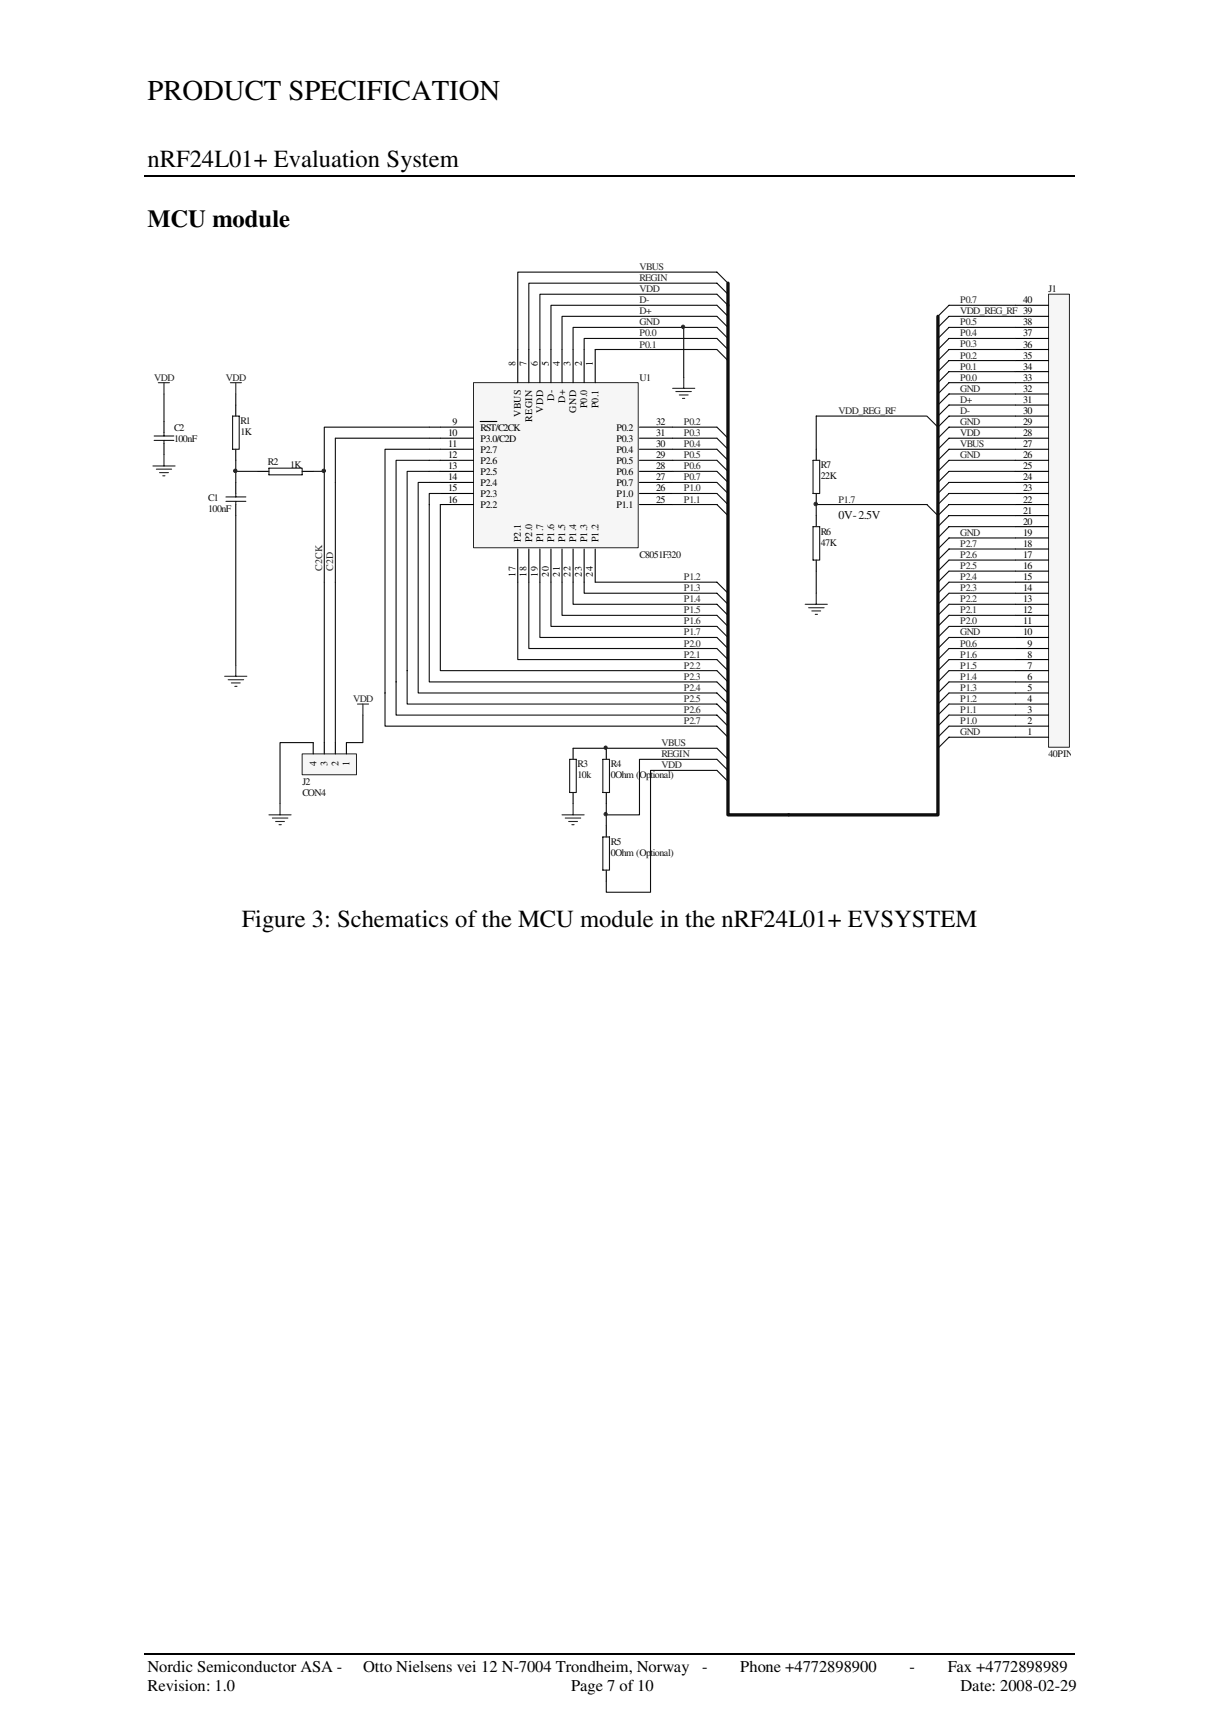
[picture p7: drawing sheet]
<svg xmlns="http://www.w3.org/2000/svg" width="210mm" height="297mm" viewBox="0 0 210 297" stroke-linecap="round" stroke-linejoin="round" font-family="sans-serif">
<path d="M24.9 30.2h160.2M24.9 285h160.2" fill="none" stroke="#000" stroke-width=".25"/>
<path d="M40.6 69.8v1.9M40.6 77.4v1.9M40.6 83.1v1.9M40.6 86.9v1.9M44.4 81.2h1.9M52 81.2h1.9" fill="none" stroke="#000" stroke-width=".19"/>
<path d="M40 71.7h1.2v5.7h-1.2zM38.9 86.4h3.4M38.9 85.6h3.4M40.6 85v.6M40.6 86.4v.5M46.3 80.7h5.7v1.1h-5.7z" fill="none" stroke="#1b1b1b" stroke-width=".19"/>
<path d="M40.6 67.9v1.9M40.6 79.3v3.8M73.9 73.6h-18.1v7.6h-1.9M73.9 75.5h-16.2v24.8M40.6 81.2h3.8M40.6 88.8v25.8M55.8 81.2v19.1" fill="none" stroke="#0e0e0e" stroke-width=".19"/>
<path d="M39.7 65.9h1.9M40.6 65.9v2M38.7 116.5h3.8M39.3 117.1h2.7M39.8 117.7h1.6M40.4 118.3h.4M40.6 114.6v1.9" fill="none" stroke="#262626" stroke-width=".19"/>
<path d="M52 129.9h9.4v3.6h-9.4z" fill-rule="evenodd" fill="#f6f6f6" stroke="#262626" stroke-width=".17"/>
<path d="M28.2 72.6v1.9M28.2 76.4v1.9M53.9 128v1.9M55.8 128v1.9M57.7 128v1.9M59.6 128v1.9" fill="none" stroke="#000" stroke-width=".19"/>
<path d="M55.8 100.3v27.7M57.7 100.3v27.7M53.9 128h-5.7v10.4M62.5 123.2v4.8h-2.9" fill="none" stroke="#0e0e0e" stroke-width=".19"/>
<path d="M28.2 78.3v2M26.3 80.3h3.8M26.9 80.8h2.6M27.5 81.4h1.5M28 82h.4M48.2 138.4v2M61.6 121.3h1.9M62.5 121.3v1.9M46.3 140.4h3.8M46.9 140.9h2.7M47.5 141.5h1.5M48 142.1h.4" fill="none" stroke="#262626" stroke-width=".19"/>
<path d="M26.5 75.9h3.4M26.5 75.1h3.4M28.2 74.5v.6M28.2 75.9v.5" fill="none" stroke="#1b1b1b" stroke-width=".19"/>
<path d="M180.6 50.7h3.5v78h-3.5z" fill-rule="evenodd" fill="#f6f6f6" stroke="#262626" stroke-width=".17"/>
<g fill="none" stroke="#000" stroke-width=".19">
<path d="M174.8 58.3h5.8M174.8 56.4h5.8M174.8 54.5h5.8M174.8 52.6h5.8M174.8 79.3h5.8M174.8 77.4h5.8M174.8 75.5h5.8M174.8 73.6h5.8M174.8 71.7h5.8M174.8 69.8h5.8M174.8 67.9h5.8M174.8 65.9h5.8"/>
<path d="M174.8 64h5.8M174.8 62.1h5.8M174.8 60.2h5.8M174.8 98.4h5.8M174.8 96.5h5.8M174.8 94.6h5.8M174.8 92.7h5.8M174.8 90.7h5.8M174.8 88.8h5.8M174.8 86.9h5.8M174.8 85h5.8M174.8 83.1h5.8"/>
<path d="M174.8 81.2h5.8M174.8 119.4h5.8M174.8 117.5h5.8M174.8 115.5h5.8M174.8 113.6h5.8M174.8 111.7h5.8M174.8 109.8h5.8M174.8 107.9h5.8M174.8 106h5.8M174.8 104.1h5.8M174.8 102.2h5.8M174.8 100.3h5.8"/>
<path d="M98.7 128.9v1.9M98.7 136.5v1.9M104.4 128.9v1.9M104.4 136.5v1.9M174.8 127h5.8M174.8 125.1h5.8M174.8 123.2h5.8M174.8 121.3h5.8M104.4 142.3v1.9M104.4 149.9v1.9"/>
</g>
<g fill="none" stroke="#0e0e0e" stroke-width=".19">
<path d="M123.4 50.7l2 1.9M123.4 52.6l2 1.9M123.4 54.5l2 1.9M123.4 56.4l2 1.9M123.4 58.3l2 1.9M174.8 52.6h-11.4l-1.9 1.9M174.8 54.5h-11.4l-1.9 1.9M174.8 56.4h-11.4l-1.9 1.9M174.8 58.3h-11.4l-1.9 1.9M28.2 67.9v4.7M73.9 77.4h-7.6v47.7h57.1l2 1.9M73.9 79.3h-5.7v43.9h55.2l2 1.9"/>
<path d="M123.4 73.6l2 1.9M123.4 75.5l2 1.9M123.4 77.4l2 1.9M123.4 79.3l2 1.9M123.4 60.2l2 1.9M174.8 60.2h-11.4l-1.9 1.9M174.8 62.1h-11.4l-1.9 1.9M174.8 64h-11.4l-1.9 1.9M174.8 65.9h-11.4l-1.9 2M174.8 67.9h-11.4l-1.9 1.9M174.8 69.8h-11.4l-1.9 1.9M174.8 71.7h-11.4l-1.9 1.9"/>
<path d="M174.8 73.6h-11.4l-1.9 1.9M174.8 75.5h-11.4l-1.9 1.9M174.8 77.4h-11.4l-1.9 1.9M174.8 79.3h-11.4l-1.9 1.9M73.9 81.2h-3.8v40.1h53.3l2 1.9M73.9 83.1h-1.9v36.3h51.4l2 1.9M123.4 81.2l2 1.9M123.4 83.1l2 1.9M123.4 85l2 1.9M174.8 81.2h-11.4l-1.9 1.9M174.8 83.1h-11.4l-1.9 1.9M174.8 85h-11.4l-1.9 1.9"/>
<path d="M174.8 86.9h-11.4l-1.9 1.9M174.8 88.8h-11.4l-1.9 1.9M174.8 90.7h-11.4l-1.9 2M174.8 92.7h-11.4l-1.9 1.9M174.8 94.6h-11.4l-1.9 1.9M174.8 96.5h-11.4l-1.9 1.9M174.8 98.4h-11.4l-1.9 1.9M123.4 106l2 1.9M123.4 107.9l2 1.9M123.4 109.8l2 1.9M123.4 111.7l2 1.9M123.4 113.6l2 1.9"/>
<path d="M123.4 115.5l2 2M123.4 117.5l2 1.9M174.8 100.3h-11.4l-1.9 1.9M174.8 102.2h-11.4l-1.9 1.9M174.8 104.1h-11.4l-1.9 1.9M174.8 106h-11.4l-1.9 1.9M174.8 107.9h-11.4l-1.9 1.9M174.8 109.8h-11.4l-1.9 1.9M174.8 111.7h-11.4l-1.9 1.9M174.8 113.6h-11.4l-1.9 1.9M174.8 115.5h-11.4l-1.9 2M174.8 117.5h-11.4l-1.9 1.9"/>
<path d="M174.8 119.4h-11.4l-1.9 1.9M98.7 128.9h24.7l2 1.9M104.4 138.4v3.9M125.4 132.7l-2-1.9h-13.3v9.6h-5.7M125.4 134.6l-2-1.9h-11.4v21h-7.6v-1.9M174.8 121.3h-11.4l-1.9 1.9M174.8 123.2h-11.4l-1.9 1.9M174.8 125.1h-11.4l-1.9 1.9M174.8 127h-11.4l-1.9 1.9"/>
</g>
<path d="M125.4 52.6v87.8h36.1v-85.9" fill="none" stroke="#0e0e0e" stroke-width=".57"/>
<path d="M27.3 65.9h1.9M28.2 65.9v2M115.8 66.9h3.8M116.4 67.5h2.6M117 68.1h1.5M117.5 68.6h.4M117.7 65v1.9M98.7 138.4v2M96.8 140.4h3.8M97.3 140.9h2.7M97.9 141.5h1.5M98.5 142.1h.4" fill="none" stroke="#262626" stroke-width=".19"/>
<g fill="#262626" stroke="#262626" stroke-width=".17">
<circle cx="40.5" cy="81.1" r=".3"/>
<circle cx="55.8" cy="81.1" r=".3"/>
<circle cx="104.3" cy="140.3" r=".28"/>
</g>
<path d="M98.1 130.8h1.1v5.7h-1.1zM103.8 130.8h1.1v5.7h-1.1zM103.8 144.2h1.1v5.7h-1.1z" fill="none" stroke="#1b1b1b" stroke-width=".19"/>
<path d="M81.5 65.9h28.4v28.5h-28.4z" fill-rule="evenodd" fill="#f6f6f6" stroke="#262626" stroke-width=".17"/>
<g fill="none" stroke="#000" stroke-width=".19">
<path d="M75.8 73.6h5.7M75.8 75.5h5.7M75.8 79.3h5.7M75.8 77.4h5.7M82.7 72.6h2.9M89.2 60.2v5.7M91.1 60.2v5.7M93 60.2v5.7M94.9 60.2v5.7M96.8 60.2v5.7M98.7 60.2v5.7M100.6 60.2v5.7"/>
<path d="M102.5 60.2v5.7M110.1 73.6h5.7M110.1 75.5h5.7M110.1 79.3h5.7M110.1 77.4h5.7M140.6 77.4v1.9M75.8 85h5.7M75.8 86.9h5.7M75.8 83.1h5.7M75.8 81.2h5.7M89.2 94.6v5.7M91.1 94.6v5.7"/>
<path d="M93 94.6v5.7M94.9 94.6v5.7M96.8 94.6v5.7M98.7 94.6v5.7M100.6 94.6v5.7M102.5 94.6v5.7M110.1 85h5.7M110.1 86.9h5.7M110.1 83.1h5.7M110.1 81.2h5.7M140.6 85v1.9M140.6 88.8v1.9"/>
<path d="M140.6 96.5v1.9"/>
</g>
<g fill="none" stroke="#0e0e0e" stroke-width=".19">
<path d="M117.7 56.4v8.6M123.4 58.3h-22.8v1.9M123.4 56.4h-24.7v3.8M123.4 54.5h-26.6v5.7M123.4 52.6h-28.5v7.6M123.4 50.7h-30.4v9.5M125.4 50.7l-2-1.9h-32.3v11.4M125.4 48.8l-2-1.9h-34.2v13.3M73.9 73.6h1.9M73.9 75.5h1.9M73.9 77.4h1.9M73.9 79.3h1.9"/>
<path d="M102.5 60.2h20.9M115.8 73.6h7.6M115.8 75.5h7.6M115.8 77.4h7.6M115.8 79.3h7.6M161.5 73.6l-1.9-1.9h-19v5.7M73.9 81.2h1.9M73.9 83.1h1.9M75.8 85h-1.9v32.5h49.5M75.8 86.9v28.6h47.6M115.8 81.2h7.6M115.8 83.1h7.6"/>
<path d="M115.8 85h7.6M115.8 86.9h7.6l2 1.9M140.6 88.8v-1.9h19l1.9 1.9M140.6 98.4v3.8M89.2 100.3v13.3h34.2M91.1 100.3v11.4h32.3M93 100.3v9.5h30.4M94.9 100.3v7.6h28.5M96.8 100.3v5.7h26.6M98.7 100.3v3.8h24.7l2 1.9M100.6 100.3v1.9h22.8l2 1.9M102.5 100.3h20.9l2 1.9"/>
</g>
<path d="M125.4 48.8v3.8" fill="none" stroke="#0e0e0e" stroke-width=".57"/>
<g fill="#262626" stroke="#262626" stroke-width=".17">
<circle cx="117.6" cy="56.3" r=".29"/>
<circle cx="140.5" cy="86.8" r=".3"/>
<circle cx="104.3" cy="128.8" r=".28"/>
</g>
<path d="M140 79.3h1.1v5.7h-1.1zM140 90.7h1.1v5.8h-1.1z" fill="none" stroke="#1b1b1b" stroke-width=".19"/>
<path d="M138.6 104.1h3.9M139.2 104.7h2.7M139.8 105.3h1.5M140.4 105.9h.4M140.6 102.2v1.9" fill="none" stroke="#262626" stroke-width=".19"/>
<text font-size="5" x="25.4" y="17.2">PRODUCT SPECIFICATION</text>
<g font-size="4.2">
<text x="25.4" y="28.7">nRF24L01+ Evaluation System</text>
<text x="25.4" y="39.1">MCU module</text>
<text x="41.6" y="159.7">Figure 3: Schematics of the MCU module in the nRF24L01+ EVSYSTEM</text>
</g>
<g font-size="2.8">
<text x="25.4" y="288.1">Nordic Semiconductor ASA -</text>
<text x="25.4" y="291.4">Revision: 1.0</text>
<text x="62.5" y="288.1">Otto Nielsens vei 12 N-7004 Trondheim, Norway</text>
<text x="98.3" y="291.4">Page 7 of 10</text>
<text x="120.9" y="288.1">-</text>
<text x="127.5" y="288.1">Phone +4772898900</text>
<text x="156.6" y="288.1">-</text>
<text x="163.2" y="288.1">Fax +4772898989</text>
<text x="165.4" y="291.4">Date: 2008-02-29</text>
</g>
<text font-size="2.1" fill="#0e0e0e" x="144.4" y="89.3">0V - 2.5V</text>
<g font-size="1.7" fill="#262626">
<text x="110.1" y="46.5">VBUS</text>
<text x="110.1" y="48.4">REGIN</text>
<text x="110.1" y="50.3">VDD</text>
<text x="110.1" y="52.2">D-</text>
<text x="165.4" y="52.2">P0.7</text>
<text x="110.1" y="54.1">D+</text>
<text x="110.1" y="58">P0.0</text>
<text x="110.1" y="59.9">P0.1</text>
<text x="110.1" y="56.1">GND</text>
<text x="165.4" y="59.9">P0.3</text>
<text x="165.4" y="58">P0.4</text>
<text x="165.4" y="56.1">P0.5</text>
<text x="165.4" y="54.1">VDD_REG_RF 39</text>
<text x="26.5" y="65.6">VDD</text>
<text x="38.9" y="65.6">VDD</text>
<text x="165.4" y="65.6">P0.0</text>
<text x="165.4" y="63.7">P0.1</text>
<text x="165.4" y="61.8">P0.2</text>
<text x="144.4" y="71.3">VDD_REG_RF</text>
<text x="165.4" y="71.3">D-</text>
<text x="165.4" y="69.4">D+</text>
<text x="165.4" y="67.5">GND</text>
<text x="117.7" y="73.2">P0.2</text>
<text x="117.7" y="75.1">P0.3</text>
<text x="117.7" y="77">P0.4</text>
<text x="165.4" y="75.1">VDD</text>
<text x="165.4" y="77">VBUS</text>
<text x="165.4" y="73.2">GND</text>
<text x="117.7" y="78.9">P0.5</text>
<text x="117.7" y="80.9">P0.6</text>
<text x="117.7" y="82.8">P0.7</text>
<text x="165.4" y="78.9">GND</text>
<text x="117.7" y="84.7">P1.0</text>
<text x="117.7" y="86.6">P1.1</text>
<text x="144.4" y="86.6">P1.7</text>
<text x="165.4" y="92.3">GND</text>
<text x="165.4" y="94.2">P2.7</text>
<text x="55.5" y="98.4" transform="rotate(-90 55.5 98.4)">C2CK</text>
<text x="57.4" y="98.4" transform="rotate(-90 57.4 98.4)">C2D</text>
<text x="117.7" y="99.9">P1.2</text>
<text x="117.7" y="101.8">P1.3</text>
<text x="165.4" y="101.8">P2.3</text>
<text x="165.4" y="96.1">P2.6</text>
<text x="165.4" y="98">P2.5</text>
<text x="165.4" y="99.9">P2.4</text>
<text x="117.7" y="103.8">P1.4</text>
<text x="117.7" y="105.7">P1.5</text>
<text x="117.7" y="107.6">P1.6</text>
<text x="165.4" y="107.6">P2.0</text>
<text x="165.4" y="105.7">P2.1</text>
<text x="165.4" y="103.8">P2.2</text>
<text x="117.7" y="109.5">P1.7</text>
<text x="117.7" y="111.4">P2.0</text>
<text x="117.7" y="113.3">P2.1</text>
<text x="165.4" y="113.3">P1.6</text>
<text x="165.4" y="111.4">P0.6</text>
<text x="165.4" y="109.5">GND</text>
<text x="117.7" y="115.2">P2.2</text>
<text x="117.7" y="117.1">P2.3</text>
<text x="117.7" y="119">P2.4</text>
<text x="165.4" y="119">P1.3</text>
<text x="165.4" y="117.1">P1.4</text>
<text x="165.4" y="115.2">P1.5</text>
<text x="60.8" y="120.9">VDD</text>
<text x="117.7" y="120.9">P2.5</text>
<text x="117.7" y="122.8">P2.6</text>
<text x="117.7" y="124.7">P2.7</text>
<text x="165.4" y="124.7">P1.0</text>
<text x="165.4" y="122.8">P1.1</text>
<text x="165.4" y="120.9">P1.2</text>
<text x="113.9" y="128.6">VBUS</text>
<text x="113.9" y="130.5">REGIN</text>
<text x="165.4" y="126.6">GND</text>
<text x="113.9" y="132.4">VDD</text>
</g>
<g font-size="1.7">
<text x="176.2" y="52.2">40</text>
<text x="176.2" y="59.9">36</text>
<text x="176.2" y="58">37</text>
<text x="176.2" y="56.1">38</text>
<text x="88.8" y="63.1" transform="rotate(-90 88.8 63.1)">8</text>
<text x="90.7" y="63.1" transform="rotate(-90 90.7 63.1)">7</text>
<text x="92.6" y="63.1" transform="rotate(-90 92.6 63.1)">6</text>
<text x="94.5" y="63.1" transform="rotate(-90 94.5 63.1)">5</text>
<text x="96.4" y="63.1" transform="rotate(-90 96.4 63.1)">4</text>
<text x="98.3" y="63.1" transform="rotate(-90 98.3 63.1)">3</text>
<text x="100.2" y="63.1" transform="rotate(-90 100.2 63.1)">2</text>
<text x="102.1" y="63.1" transform="rotate(-90 102.1 63.1)">1</text>
<text x="176.2" y="65.6">33</text>
<text x="176.2" y="63.7">34</text>
<text x="176.2" y="61.8">35</text>
<text x="89.7" y="71.9" transform="rotate(-90 89.7 71.9)">VBUS</text>
<text x="93.5" y="71.1" transform="rotate(-90 93.5 71.1)">VDD</text>
<text x="95.4" y="69" transform="rotate(-90 95.4 69)">D-</text>
<text x="97.3" y="69.4" transform="rotate(-90 97.3 69.4)">D+</text>
<text x="99.2" y="71.1" transform="rotate(-90 99.2 71.1)">GND</text>
<text x="101.1" y="70.4" transform="rotate(-90 101.1 70.4)">P0.0</text>
<text x="103" y="70.4" transform="rotate(-90 103 70.4)">P0.1</text>
<text x="176.2" y="71.3">30</text>
<text x="176.2" y="69.4">31</text>
<text x="176.2" y="67.5">32</text>
<text x="77.2" y="75.1">10</text>
<text x="77.2" y="77">11</text>
<text x="77.9" y="73.2">9</text>
<text x="82.7" y="74.2">RST/C2CK</text>
<text x="82.7" y="76.1">P3.0/C2D</text>
<text x="82.7" y="78">P2.7</text>
<text x="91.6" y="72.7" transform="rotate(-90 91.6 72.7)">REGIN</text>
<text x="106.1" y="78">P0.4</text>
<text x="106.1" y="76.1">P0.3</text>
<text x="106.1" y="74.2">P0.2</text>
<text x="113" y="77">30</text>
<text x="113" y="75.1">31</text>
<text x="113" y="73.2">32</text>
<text x="176.2" y="77">27</text>
<text x="176.2" y="75.1">28</text>
<text x="176.2" y="73.2">29</text>
<text x="77.2" y="78.9">12</text>
<text x="77.2" y="80.9">13</text>
<text x="77.2" y="82.8">14</text>
<text x="82.7" y="79.9">P2.6</text>
<text x="82.7" y="81.8">P2.5</text>
<text x="82.7" y="83.7">P2.4</text>
<text x="106.1" y="83.7">P0.7</text>
<text x="106.1" y="81.8">P0.6</text>
<text x="106.1" y="79.9">P0.5</text>
<text x="113" y="82.8">27</text>
<text x="113" y="80.9">28</text>
<text x="113" y="78.9">29</text>
<text x="176.2" y="82.8">24</text>
<text x="176.2" y="80.9">25</text>
<text x="176.2" y="78.9">26</text>
<text x="77.2" y="84.7">15</text>
<text x="77.2" y="86.6">16</text>
<text x="82.7" y="85.6">P2.3</text>
<text x="82.7" y="87.5">P2.2</text>
<text x="106.1" y="87.5">P1.1</text>
<text x="106.1" y="85.6">P1.0</text>
<text x="113" y="86.6">25</text>
<text x="113" y="84.7">26</text>
<text x="176.2" y="88.5">21</text>
<text x="176.2" y="86.6">22</text>
<text x="176.2" y="84.7">23</text>
<text x="89.7" y="93.4" transform="rotate(-90 89.7 93.4)">P2.1</text>
<text x="91.6" y="93.4" transform="rotate(-90 91.6 93.4)">P2.0</text>
<text x="93.5" y="93.4" transform="rotate(-90 93.5 93.4)">P1.7</text>
<text x="95.4" y="93.4" transform="rotate(-90 95.4 93.4)">P1.6</text>
<text x="97.3" y="93.4" transform="rotate(-90 97.3 93.4)">P1.5</text>
<text x="99.2" y="93.4" transform="rotate(-90 99.2 93.4)">P1.4</text>
<text x="101.1" y="93.4" transform="rotate(-90 101.1 93.4)">P1.3</text>
<text x="103" y="93.4" transform="rotate(-90 103 93.4)">P1.2</text>
<text x="176.2" y="94.2">18</text>
<text x="176.2" y="92.3">19</text>
<text x="176.2" y="90.4">20</text>
<text x="88.8" y="99.4" transform="rotate(-90 88.8 99.4)">17</text>
<text x="90.7" y="99.4" transform="rotate(-90 90.7 99.4)">18</text>
<text x="92.6" y="99.4" transform="rotate(-90 92.6 99.4)">19</text>
<text x="94.5" y="99.4" transform="rotate(-90 94.5 99.4)">20</text>
<text x="96.4" y="99.4" transform="rotate(-90 96.4 99.4)">21</text>
<text x="98.3" y="99.4" transform="rotate(-90 98.3 99.4)">22</text>
<text x="100.2" y="99.4" transform="rotate(-90 100.2 99.4)">23</text>
<text x="102.1" y="99.4" transform="rotate(-90 102.1 99.4)">24</text>
<text x="176.2" y="101.8">14</text>
<text x="176.2" y="99.9">15</text>
<text x="176.2" y="98">16</text>
<text x="176.2" y="96.1">17</text>
<text x="176.2" y="107.6">11</text>
<text x="176.2" y="105.7">12</text>
<text x="176.2" y="103.8">13</text>
<text x="176.2" y="109.5">10</text>
<text x="177" y="113.3">8</text>
<text x="177" y="111.4">9</text>
<text x="177" y="119">5</text>
<text x="177" y="117.1">6</text>
<text x="177" y="115.2">7</text>
<text x="177" y="124.7">2</text>
<text x="177" y="122.8">3</text>
<text x="177" y="120.9">4</text>
<text x="177" y="126.6">1</text>
<text x="54.5" y="132" transform="rotate(-90 54.5 132)">4</text>
<text x="56.4" y="132" transform="rotate(-90 56.4 132)">3</text>
<text x="58.3" y="132" transform="rotate(-90 58.3 132)">2</text>
<text x="60.2" y="132" transform="rotate(-90 60.2 132)">1</text>
</g>
<g font-size="1.7" fill="#0e0e0e">
<text x="180.6" y="50.3">J1</text>
<text x="110.1" y="65.6">U1</text>
<text x="30" y="74.2">C2</text>
<text x="30" y="76.1">100nF</text>
<text x="41.4" y="73">R1</text>
<text x="41.4" y="74.9">1K</text>
<text x="46.1" y="80.1">R2</text>
<text x="50" y="80.7">1K</text>
<text x="141.4" y="80.7">R7</text>
<text x="141.4" y="82.6">22K</text>
<text x="35.9" y="86.4">C1</text>
<text x="35.9" y="88.3">100nF</text>
<text x="141.4" y="92.1">R6</text>
<text x="141.4" y="94">47K</text>
<text x="110.1" y="96.1">C8051F320</text>
<text x="180.6" y="130.5">40PIN</text>
<text x="52.1" y="135.2">J2</text>
<text x="52.1" y="137.1">CON4</text>
<text x="99.4" y="132.2">R3</text>
<text x="99.4" y="134.1">10k</text>
<text x="105.2" y="132.2">R4</text>
<text x="105.2" y="134.1">0Ohm (Optional)</text>
<text x="105.2" y="145.6">R5</text>
<text x="105.2" y="147.5">0Ohm (Optional)</text>
</g>
</svg>
